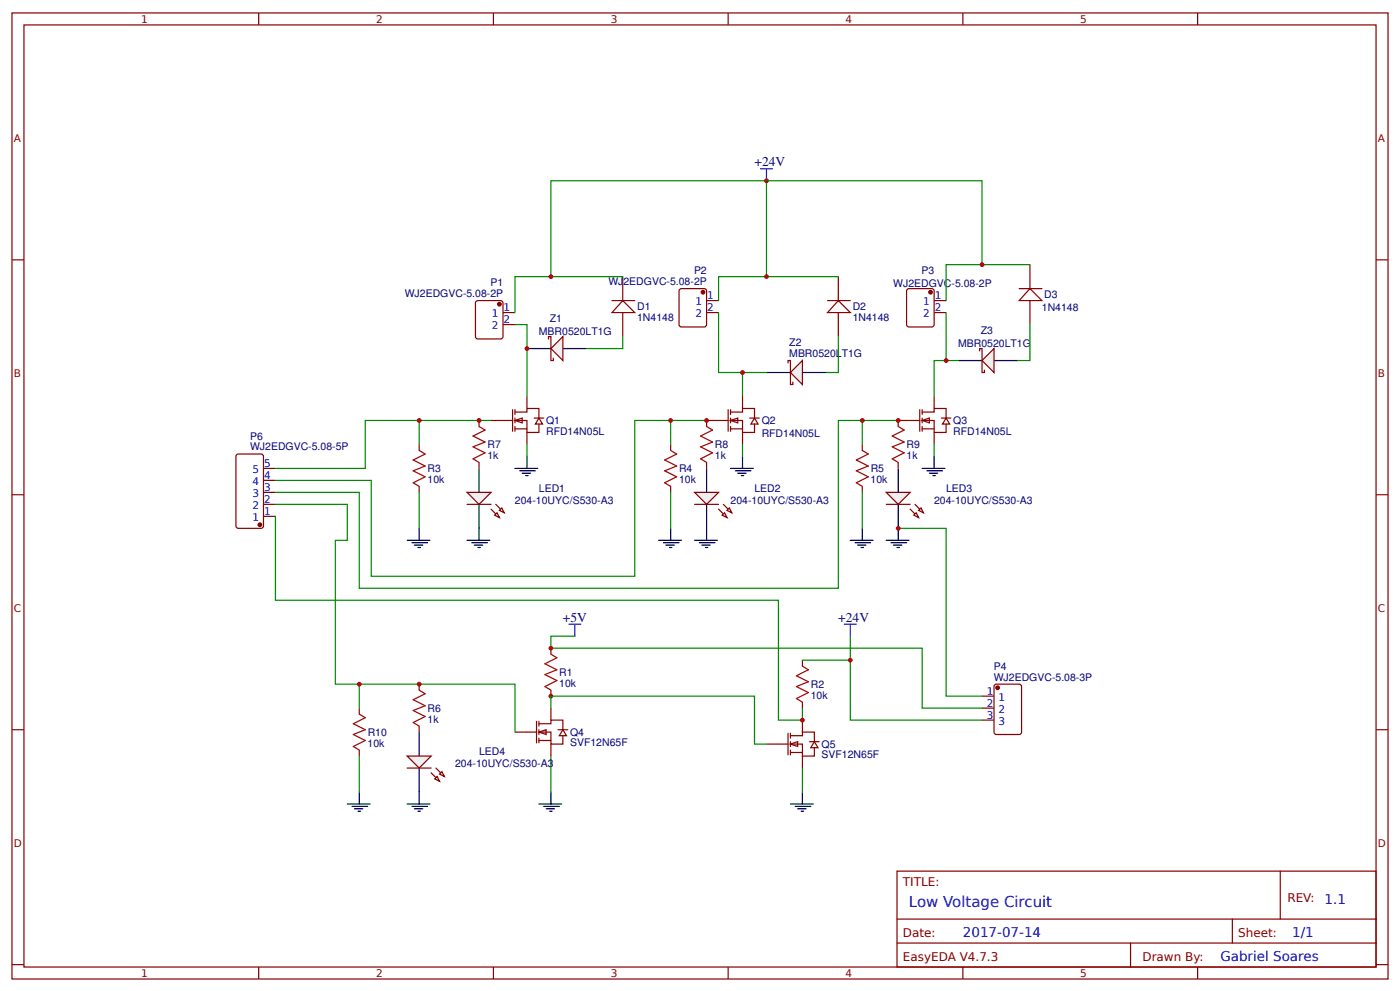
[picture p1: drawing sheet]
<svg xmlns="http://www.w3.org/2000/svg" width="312mm" height="221mm" viewBox="0 0 312 221" stroke-linecap="round" stroke-linejoin="round" font-family="sans-serif">
<g fill="none" stroke="#800" stroke-width=".27">
<path d="M2.7 2.9h306.4v214.9h-306.4zM5.3 5.5h301.1v209.7h-301.1zM57.6 2.9v2.6M109.9 2.9v2.6M162.2 2.9v2.6M214.4 2.9v2.6M266.7 2.9v2.6M2.7 57.8h2.6M306.4 57.8h2.7M2.7 110.1h2.6M306.4 110.1h2.7M2.7 162.4h2.6"/>
<path d="M306.4 162.4h2.7M199.8 193.8h106.6v21.4h-106.6zM285.1 193.8v10.7M2.7 214.6h2.6M57.6 215.2v2.6M109.9 215.2v2.6M162.2 215.2v2.6M199.8 204.5h106.6M199.8 209.8h106.6M214.4 215.2v2.6M251.8 209.8v5.4M266.7 215.2v2.6"/>
<path d="M274.4 204.5v5.3M306.4 214.6h2.7"/>
</g>
<path d="M138.7 66.9l2.7 2.7h-5.1z" fill="#fefefe"/>
<path d="M136.3 66.9h5.1M138.7 66.9l2.7 2.7h-5.1zM138.7 61.6v5.3M138.7 69.6v5.3" fill="none" stroke="#800" stroke-width=".27"/>
<path d="M186.7 66.9l2.7 2.7h-5.1z" fill="#fefefe"/>
<path d="M184.3 66.9h5.1M186.7 66.9l2.7 2.7h-5.1zM186.7 61.6v5.3M186.7 69.6v5.3" fill="none" stroke="#800" stroke-width=".27"/>
<path d="M229.4 64.2l2.6 2.7h-5z" fill="#fefefe"/>
<path d="M229.4 58.9v5.3M227 64.2h5M229.4 64.2l2.6 2.7h-5zM229.4 66.9v5.3" fill="none" stroke="#800" stroke-width=".27"/>
<path d="M117.3 77.6h5.4M125.3 77.6h5.4" fill="none" stroke="#000" stroke-width=".27"/>
<path d="M125.3 74.9v5.3l-2.6-2.6z" fill="#efefef"/>
<path d="M122.1 75.4v-.5h.6v5.3h.5v-.5M125.3 74.9v5.3l-2.6-2.6z" fill="none" stroke="#800" stroke-width=".27"/>
<path d="M170.7 82.9h5.3M178.7 82.9h5.3" fill="none" stroke="#000" stroke-width=".27"/>
<path d="M176 82.9l2.7-2.7v5.4z" fill="#efefef"/>
<path d="M175.5 80.8v-.6h.5v5.4h.6v-.6M176 82.9l2.7-2.7v5.4z" fill="none" stroke="#800" stroke-width=".27"/>
<path d="M213.4 80.2h5.3M221.4 80.2h5.3" fill="none" stroke="#000" stroke-width=".27"/>
<path d="M221.4 77.6v5.3l-2.7-2.7z" fill="#efefef"/>
<path d="M106.1 67l5.4-.1 .4 .3 .1 7.7-.3 .4-5.3 .1-.4-.2-.1-7.8zM218.2 78.1v-.5h.5v5.3h.5v-.5M221.4 77.6v5.3l-2.7-2.7z" fill="none" stroke="#800" stroke-width=".27"/>
<path d="M138.7 74.9v2.7h-8M186.7 74.9v8h-2.7M229.4 72.2v8h-2.7M170.7 82.9h-5.3v5.3M213.4 80.2h-5.4v8" fill="none" stroke="#080" stroke-width=".27"/>
<circle cx="111.2" cy="67.7" r=".4" fill="#800"/>
<g fill="none" stroke="#800" stroke-width=".27">
<path d="M112 69.6h2.7M112 72.2h2.7M151.5 64.3l5.3-.1 .5 .3 .1 7.7-.3 .5-5.3 .1-.5-.3-.1-7.7z"/>
<circle cx="111.2" cy="67.7" r=".4"/>
</g>
<circle cx="156.6" cy="65" r=".4" fill="#800"/>
<g fill="none" stroke="#800" stroke-width=".27">
<path d="M157.4 66.9h2.6M157.4 69.6h2.6M202.2 64.3l5.3-.1 .5 .3v7.7l-.2 .5-5.4 .1-.4-.3-.1-7.7z"/>
<circle cx="156.6" cy="65" r=".4"/>
</g>
<circle cx="207.2" cy="65" r=".4" fill="#800"/>
<g fill="none" stroke="#800" stroke-width=".27">
<path d="M208 66.9h2.7M208 69.6h2.7"/>
<circle cx="207.2" cy="65" r=".4"/>
</g>
<path d="M138.7 61.6h-24v8M160 69.6v13.3h5.4" fill="none" stroke="#080" stroke-width=".27"/>
<circle cx="165.4" cy="82.9" r=".53" fill="#c00"/>
<path d="M229.4 58.9h-18.7v8M186.7 61.6h-26.7v5.3M210.7 69.6v10.6" fill="none" stroke="#080" stroke-width=".27"/>
<circle cx="210.7" cy="80.2" r=".53" fill="#c00"/>
<path d="M162.7 104.2h5.1M163.8 104.8h3.4M164.3 105.3h1.9M165.1 105.8h.5M165.4 101.6v2.6" fill="none" stroke="#000" stroke-width=".27"/>
<path d="M169.4 37.6h2.6M170.7 37.6v2.6" fill="none" stroke="#00f" stroke-width=".27"/>
<path d="M122.7 61.6v-21.4h48v21.4" fill="none" stroke="#080" stroke-width=".27"/>
<g fill="#c00">
<circle cx="122.7" cy="61.6" r=".53"/>
<circle cx="170.7" cy="61.6" r=".53"/>
<circle cx="170.7" cy="40.2" r=".53"/>
</g>
<path d="M170.7 40.2h48v18.7" fill="none" stroke="#080" stroke-width=".27"/>
<circle cx="218.7" cy="58.9" r=".53" fill="#c00"/>
<path d="M122.7 145.6l1.3 .8-2.7 1.3 2.7 1.3-2.7 1.1 2.7 1.3-2.7 1.4 1.4 .8M178.7 148.2l1.3 .8-2.6 1.4 2.6 1.3-2.6 1.1 2.6 1.3-2.6 1.3 1.3 .8" fill="none" stroke="#a00000" stroke-width=".27"/>
<path d="M122.7 144.2v1.4M122.7 153.6v1.3M178.7 146.9v1.3M178.7 156.2v1.4" fill="none" stroke="#800" stroke-width=".27"/>
<circle cx="122.7" cy="154.9" r=".53" fill="#c00"/>
<path d="M122.7 154.9h45.3v10.7h2.7M128 141.6h-5.3v2.6h82.7v13.4h13.3" fill="none" stroke="#080" stroke-width=".27"/>
<path d="M126.7 138.9h2.6M128 138.9v2.7M188 138.9h2.7M189.4 138.9v2.7" fill="none" stroke="#00f" stroke-width=".27"/>
<path d="M176 178.9h5.1M177.1 179.4h3.5M177.6 180h1.9M178.7 176.2v2.7M178.4 180.5h.6" fill="none" stroke="#000" stroke-width=".27"/>
<circle cx="122.7" cy="144.2" r=".53" fill="#c00"/>
<path d="M189.4 141.6v5.3h-10.7M189.4 146.9v13.3h29.3" fill="none" stroke="#080" stroke-width=".27"/>
<circle cx="189.4" cy="146.9" r=".53" fill="#c00"/>
<path d="M114.7 72.2h2.6v16" fill="none" stroke="#080" stroke-width=".27"/>
<circle cx="117.3" cy="77.6" r=".53" fill="#c00"/>
<path d="M114.7 93.6l1.6-.6v1.1z" fill="#fefefe"/>
<path d="M114.7 93.6l1.6-.6v1.1z" fill="none" stroke="#800" stroke-width=".27"/>
<path d="M120 93l.8 1.4h-1.6z" fill="#fefefe"/>
<path d="M109.3 93.6h4.8M114.1 91.2v4.8M114.7 91.7h2.6v-.8h2.7v2.1M114.7 93.6h2.6v2.6h2.7v-1.8M114.7 95.4h2.6M114.7 91.2v1M114.7 93v1.1M114.7 94.9v1.1M117.3 88.2v2.7M117.3 96.2v2.7M118.9 93h2.2M120 93l.8 1.4h-1.6z" fill="none" stroke="#800" stroke-width=".27"/>
<path d="M162.7 93.6l1.6-.6v1.1z" fill="#fefefe"/>
<path d="M162.7 93.6l1.6-.6v1.1z" fill="none" stroke="#800" stroke-width=".27"/>
<path d="M168 93l.8 1.4h-1.6z" fill="#fefefe"/>
<path d="M157.4 93.6h4.8M162.2 91.2v4.8M162.7 91.7h2.7v-.8h2.6v2.1M162.7 93.6h2.7v2.6h2.6v-1.8M162.7 95.4h2.7M162.7 91.2v1M162.7 93v1.1M162.7 94.9v1.1M165.4 88.2v2.7M165.4 96.2v2.7M167 93h2.1M168 93l.8 1.4h-1.6z" fill="none" stroke="#800" stroke-width=".27"/>
<path d="M205.4 93.6l1.6-.6v1.1z" fill="#fefefe"/>
<path d="M205.4 93.6l1.6-.6v1.1z" fill="none" stroke="#800" stroke-width=".27"/>
<path d="M210.7 93l.8 1.4h-1.6z" fill="#fefefe"/>
<path d="M200 93.6h4.8M204.8 91.2v4.8M205.4 91.7h2.6v-.8h2.7v2.1M205.4 93.6h2.6v2.6h2.7v-1.8M205.4 95.4h2.6M205.4 91.2v1M205.4 93v1.1M205.4 94.9v1.1M208 88.2v2.7M208 96.2v2.7M209.6 93h2.2M210.7 93l.8 1.4h-1.6z" fill="none" stroke="#800" stroke-width=".27"/>
<path d="M120 162.9l1.6-.5v1z" fill="#fefefe"/>
<path d="M120 162.9l1.6-.5v1z" fill="none" stroke="#800" stroke-width=".27"/>
<path d="M125.3 162.4l.8 1.3h-1.6z" fill="#fefefe"/>
<path d="M122.7 157.6v2.6M114.7 162.9h4.8M119.5 160.5v4.8M120 161h2.7v-.8h2.6v2.2M120 162.9h2.7v2.7h2.6v-1.9M120 164.8h2.7M120 160.5v1.1M120 162.4v1M120 164.2v1.1M122.7 165.6v2.6M124.3 162.4h2.1M125.3 162.4l.8 1.3h-1.6z" fill="none" stroke="#800" stroke-width=".27"/>
<path d="M176 165.6l1.6-.6v1.1z" fill="#fefefe"/>
<path d="M176 165.6l1.6-.6v1.1z" fill="none" stroke="#800" stroke-width=".27"/>
<path d="M181.4 165l.8 1.4h-1.6z" fill="#fefefe"/>
<path d="M170.7 165.6h4.8M175.5 163.2v4.8M176 163.7h2.7v-.8h2.7v2.1M176 165.6h2.7v2.6h2.7v-1.8M176 167.4h2.7M176 163.2v1M176 165v1.1M176 166.9v1.1M178.7 160.2v2.7M178.7 168.2v2.7M180.3 165h2.1M181.4 165l.8 1.4h-1.6z" fill="none" stroke="#800" stroke-width=".27"/>
<path d="M109.3 93.6h-28v10.6h-20M122.7 154.9v2.7M178.7 170.9v5.3" fill="none" stroke="#080" stroke-width=".27"/>
<path d="M200 104.2v5.4M200 112.2v5.4" fill="none" stroke="#000" stroke-width=".27"/>
<path d="M197.4 109.6h5.3l-2.7 2.6z" fill="#efefef"/>
<path d="M197.4 109.6h5.3l-2.7 2.6zM202.7 113.3l1.9 1.9M203.8 112.2l1.8 1.9" fill="none" stroke="#800" stroke-width=".27"/>
<path d="M203.5 114.6l.5-.5 .6 1.1z" fill="#efefef"/>
<path d="M203.5 114.6l.5-.5 .6 1.1z" fill="none" stroke="#800" stroke-width=".27"/>
<path d="M204.6 113.6l.5-.6 .5 1.1z" fill="#efefef"/>
<path d="M157.4 93.6v1.3M157.4 102.9v1.3M197.4 112.2h5.3M204.6 113.6l.5-.6 .5 1.1z" fill="none" stroke="#800" stroke-width=".27"/>
<path d="M157.4 104.2v5.4M157.4 112.2v5.4M200 117.6v2.6M197.4 120.2h5M198.4 120.8h3.5M199 121.3h1.8M199.8 121.8h.5" fill="none" stroke="#000" stroke-width=".27"/>
<path d="M197.4 93.6h-10.7v37.3h-106.7v-21.3h-18.7" fill="none" stroke="#080" stroke-width=".27"/>
<path d="M157.4 94.9l1.3 .8-2.7 1.3 2.7 1.4-2.7 1 2.7 1.4-2.7 1.3 1.4 .8" fill="none" stroke="#a00000" stroke-width=".27"/>
<path d="M154.7 109.6h5.3l-2.6 2.6z" fill="#efefef"/>
<path d="M154.7 109.6h5.3l-2.6 2.6zM160 113.3l1.9 1.9M161.1 112.2l1.9 1.9" fill="none" stroke="#800" stroke-width=".27"/>
<path d="M160.8 114.6l.6-.5 .5 1.1z" fill="#efefef"/>
<path d="M160.8 114.6l.6-.5 .5 1.1z" fill="none" stroke="#800" stroke-width=".27"/>
<path d="M161.9 113.6l.5-.6 .6 1.1z" fill="#efefef"/>
<path d="M154.7 112.2h5.3M161.9 113.6l.5-.6 .6 1.1z" fill="none" stroke="#800" stroke-width=".27"/>
<path d="M157.4 117.6v2.6M154.7 120.2h5.1M155.8 120.8h3.4M156.3 121.3h1.9M157.1 121.8h.5" fill="none" stroke="#000" stroke-width=".27"/>
<path d="M141.4 93.6h16" fill="none" stroke="#080" stroke-width=".27"/>
<circle cx="157.4" cy="93.6" r=".53" fill="#c00"/>
<path d="M141.4 93.6v34.6h-58.7v-21.3h-21.4M165.4 98.9v2.7" fill="none" stroke="#080" stroke-width=".27"/>
<path d="M106.7 94.9l1.3 .8-2.7 1.3 2.7 1.4-2.7 1 2.7 1.4-2.7 1.3 1.4 .8" fill="none" stroke="#a00000" stroke-width=".27"/>
<path d="M106.7 93.6v1.3M106.7 102.9v1.3" fill="none" stroke="#800" stroke-width=".27"/>
<path d="M106.7 104.2v5.4M106.7 112.2v5.4" fill="none" stroke="#000" stroke-width=".27"/>
<path d="M104 109.6h5.3l-2.6 2.6z" fill="#efefef"/>
<path d="M104 109.6h5.3l-2.6 2.6zM109.3 113.3l1.9 1.9M110.4 112.2l1.9 1.9" fill="none" stroke="#800" stroke-width=".27"/>
<path d="M110.7 114.1l.5 1.1-1.1-.6z" fill="#efefef"/>
<path d="M110.7 114.1l.5 1.1-1.1-.6z" fill="none" stroke="#800" stroke-width=".27"/>
<path d="M111.2 113.6l.5-.6 .6 1.1z" fill="#efefef"/>
<path d="M200 93.6v1.3M104 112.2h5.3M111.2 113.6l.5-.6 .6 1.1zM200 102.9v1.3" fill="none" stroke="#800" stroke-width=".27"/>
<g fill="none" stroke="#000" stroke-width=".27">
<path d="M106.7 117.6v2.6M114.7 104.2h5M115.7 104.8h3.5M116.3 105.3h1.8M117.1 105.8h.5M117.3 101.6v2.6M205.4 104.2h5M206.4 104.8h3.5M207 105.3h1.8M207.8 105.8h.5M208 101.6v2.6M104 120.2h5.1"/>
<path d="M105.1 120.8h3.4M105.6 121.3h1.9M106.4 121.8h.5"/>
</g>
<path d="M117.3 98.9v2.7M197.4 93.6h2.6M208 98.9v2.7M200 117.6h10.7v37.3h8" fill="none" stroke="#080" stroke-width=".27"/>
<path d="M200 94.9l1.4 .8-2.7 1.3 2.7 1.4-2.7 1 2.7 1.4-2.7 1.3 1.3 .8" fill="none" stroke="#a00000" stroke-width=".27"/>
<circle cx="200" cy="117.6" r=".53" fill="#c00"/>
<path d="M120 178.9h5.1M121.1 179.4h3.4M121.6 180h1.9M122.7 176.2v2.7M122.4 180.5h.5" fill="none" stroke="#000" stroke-width=".27"/>
<path d="M122.7 168.2v8" fill="none" stroke="#080" stroke-width=".27"/>
<circle cx="200" cy="93.6" r=".53" fill="#c00"/>
<path d="M93.3 100.2l1.4 .8-2.7 1.4 2.7 1.3-2.7 1.1 2.7 1.3-2.7 1.3 1.3 .8M149.4 100.2l1.3 .8-2.7 1.4 2.7 1.3-2.7 1.1 2.7 1.3-2.7 1.3 1.4 .8M192 100.2l1.4 .8-2.7 1.4 2.7 1.3-2.7 1.1 2.7 1.3-2.7 1.3 1.3 .8" fill="none" stroke="#a00000" stroke-width=".27"/>
<path d="M93.3 98.9v1.3M149.4 98.9v1.3M192 98.9v1.3M93.3 108.2v1.4M149.4 108.2v1.4M192 108.2v1.4" fill="none" stroke="#800" stroke-width=".27"/>
<g fill="none" stroke="#000" stroke-width=".27">
<path d="M93.3 117.6v2.6M149.4 117.6v2.6M192 117.6v2.6M90.7 120.2h5M91.7 120.8h3.5M92.3 121.3h1.8M93.1 121.8h.5M146.7 120.2h5.1M147.8 120.8h3.4M148.3 121.3h1.9M149.1 121.8h.5M189.4 120.2h5"/>
<path d="M190.4 120.8h3.5M191 121.3h1.8M191.8 121.8h.5"/>
</g>
<path d="M192 93.6v5.3" fill="none" stroke="#080" stroke-width=".27"/>
<circle cx="192" cy="93.6" r=".53" fill="#c00"/>
<path d="M149.4 93.6v5.3M192 109.6v8" fill="none" stroke="#080" stroke-width=".27"/>
<circle cx="149.4" cy="93.6" r=".53" fill="#c00"/>
<path d="M93.3 93.6v5.3M93.3 109.6v8M149.4 109.6v8" fill="none" stroke="#080" stroke-width=".27"/>
<g fill="#c00">
<circle cx="93.3" cy="93.6" r=".53"/>
<circle cx="106.7" cy="93.6" r=".53"/>
</g>
<path d="M93.3 153.6l1.4 .8-2.7 1.3 2.7 1.3-2.7 1.1 2.7 1.3-2.7 1.4 1.3 .8" fill="none" stroke="#a00000" stroke-width=".27"/>
<path d="M93.3 152.2v1.4M93.3 161.6v1.3" fill="none" stroke="#800" stroke-width=".27"/>
<path d="M93.3 162.9v5.3M93.3 170.9v5.3" fill="none" stroke="#000" stroke-width=".27"/>
<path d="M90.7 168.2h5.3l-2.7 2.7z" fill="#efefef"/>
<path d="M90.7 168.2h5.3l-2.7 2.7zM96 172l1.9 1.8M97.1 170.9l1.8 1.9" fill="none" stroke="#800" stroke-width=".27"/>
<path d="M97.3 172.8l.6 1-1.1-.5z" fill="#efefef"/>
<path d="M97.3 172.8l.6 1-1.1-.5z" fill="none" stroke="#800" stroke-width=".27"/>
<path d="M98.4 171.7l.5 1.1-1-.6z" fill="#efefef"/>
<path d="M52.8 101.1l5.3-.1 .5 .3 .1 15.7-.3 .5-5.3 .1-.5-.3-.1-15.7zM80 157.6v1.3M80 166.9v1.3M90.7 170.9h5.3M98.4 171.7l.5 1.1-1-.6z" fill="none" stroke="#800" stroke-width=".27"/>
<path d="M77.3 178.9h5.1M78.4 179.4h3.5M78.9 180h1.9M80 176.2v2.7M90.7 178.9h5M91.7 179.4h3.5M92.3 180h1.8M93.3 176.2v2.7M79.7 180.5h.6M93.1 180.5h.5" fill="none" stroke="#000" stroke-width=".27"/>
<path d="M80 158.9l1.3 .8-2.6 1.3 2.6 1.4-2.6 1 2.6 1.4-2.6 1.3 1.3 .8" fill="none" stroke="#a00000" stroke-width=".27"/>
<path d="M80 152.2v5.4M80 168.2v8" fill="none" stroke="#080" stroke-width=".27"/>
<circle cx="57.9" cy="116.8" r=".4" fill="#800"/>
<g fill="none" stroke="#800" stroke-width=".27">
<path d="M58.7 114.9h2.6M58.7 112.2h2.6M58.7 109.6h2.6M58.7 106.9h2.6M58.7 104.2h2.6"/>
<circle cx="57.9" cy="116.8" r=".4"/>
</g>
<path d="M61.3 112.2h16v8h-2.6v32h40v10.7" fill="none" stroke="#080" stroke-width=".27"/>
<g fill="#c00">
<circle cx="93.3" cy="152.2" r=".53"/>
<circle cx="80" cy="152.2" r=".53"/>
</g>
<path d="M61.3 114.9v18.7h112.1v26.6h5.3v-2.6" fill="none" stroke="#080" stroke-width=".27"/>
<circle cx="178.7" cy="160.2" r=".53" fill="#c00"/>
<path d="M221.6 152.3l5.4-.1 .4 .3 .1 10.4-.3 .5h-5.3l-.5-.2v-10.4z" fill="none" stroke="#800" stroke-width=".27"/>
<circle cx="222.2" cy="153" r=".4" fill="#800"/>
<g fill="none" stroke="#800" stroke-width=".27">
<path d="M218.7 154.9h2.7M218.7 157.6h2.7M218.7 160.2h2.7"/>
<circle cx="222.2" cy="153" r=".4"/>
</g>
<text font-size="3.3" fill="#00f" x="202.4" y="201.8">Low Voltage Circuit</text>
<g font-size="3" fill="#000080">
<text x="168" y="37">+24V</text>
<text x="125.3" y="138.4">+5V</text>
<text x="186.7" y="138.4">+24V</text>
</g>
<g font-size="3" fill="#00f">
<text x="295" y="201">1.1</text>
<text x="214.4" y="208.5">2017-07-14</text>
<text x="287.8" y="208.5">1/1</text>
<text x="271.8" y="213.8">Gabriel Soares</text>
</g>
<g font-size="2.7" fill="#800">
<text x="201.1" y="197">TITLE:</text>
<text x="286.7" y="200.8">REV:</text>
<text x="201.1" y="208.5">Date:</text>
<text x="275.8" y="208.5">Sheet:</text>
<text x="201.1" y="213.8">EasyEDA V4.7.3</text>
<text x="254.4" y="213.8">Drawn By:</text>
</g>
<g font-size="2.3" fill="#800">
<text x="31.5" y="5.1">1</text>
<text x="83.7" y="5.1">2</text>
<text x="136" y="5.1">3</text>
<text x="188.3" y="5.1">4</text>
<text x="240.6" y="5.1">5</text>
<text x="3.1" y="31.7">A</text>
<text x="306.8" y="31.7">A</text>
<text x="3.1" y="84">B</text>
<text x="306.8" y="84">B</text>
<text x="3.1" y="136.2">C</text>
<text x="306.8" y="136.2">C</text>
<text x="3.1" y="188.5">D</text>
<text x="306.8" y="188.5">D</text>
<text x="31.5" y="217.4">1</text>
<text x="83.7" y="217.4">2</text>
<text x="136" y="217.4">3</text>
<text x="188.3" y="217.4">4</text>
<text x="240.6" y="217.4">5</text>
</g>
<g font-size="2.3" fill="#000080">
<text x="109.2" y="63.7">P1</text>
<text x="135.5" y="63.4">WJ2EDGVC-5.08-2P</text>
<text x="154.5" y="61">P2</text>
<text x="198.9" y="63.8">WJ2EDGVC-5.08-2P</text>
<text x="205.2" y="61">P3</text>
<text x="90.1" y="66.1">WJ2EDGVC-5.08-2P</text>
<text x="122.4" y="71.7">Z1</text>
<text x="141.9" y="71.4">1N4148</text>
<text x="141.9" y="69">D1</text>
<text x="189.9" y="71.4">1N4148</text>
<text x="189.9" y="69">D2</text>
<text x="232" y="69.2">1N4148</text>
<text x="232.6" y="66.4">D3</text>
<text x="120" y="74.5">MBR0520LT1G</text>
<text x="175.8" y="77">Z2</text>
<text x="213.4" y="77.2">MBR0520LT1G</text>
<text x="218.4" y="74.4">Z3</text>
<text x="175.8" y="79.4">MBR0520LT1G</text>
<text x="121.6" y="94.4">Q1</text>
<text x="169.6" y="94.4">Q2</text>
<text x="212.3" y="94.4">Q3</text>
<text x="55.7" y="100.2">WJ2EDGVC-5.08-5P</text>
<text x="55.7" y="97.8">P6</text>
<text x="108.5" y="99.7">R7</text>
<text x="121.6" y="96.8">RFD14N05L</text>
<text x="159.2" y="99.7">R8</text>
<text x="169.6" y="97.2">RFD14N05L</text>
<text x="201.9" y="99.8">R9</text>
<text x="212.3" y="96.8">RFD14N05L</text>
<text x="95.2" y="107.5">10k</text>
<text x="95.2" y="105.1">R3</text>
<text x="108.5" y="102.2">1k</text>
<text x="151.2" y="107.5">10k</text>
<text x="151.2" y="105.1">R4</text>
<text x="159.2" y="102.2">1k</text>
<text x="193.9" y="107.5">10k</text>
<text x="193.9" y="105.1">R5</text>
<text x="201.9" y="102.2">1k</text>
<text x="114.7" y="112.1">204-10UYC/S530-A3</text>
<text x="120" y="109.4">LED1</text>
<text x="162.7" y="112.1">204-10UYC/S530-A3</text>
<text x="168" y="109.4">LED2</text>
<text x="208" y="112.1">204-10UYC/S530-A3</text>
<text x="210.7" y="109.4">LED3</text>
<text x="221.3" y="149">P4</text>
<text x="124.5" y="152.9">10k</text>
<text x="124.6" y="150.4">R1</text>
<text x="180.6" y="155.5">10k</text>
<text x="180.6" y="153.1">R2</text>
<text x="221.3" y="151.4">WJ2EDGVC-5.08-3P</text>
<text x="95.2" y="160.9">1k</text>
<text x="95.2" y="158.4">R6</text>
<text x="81.9" y="166.2">10k</text>
<text x="81.9" y="163.8">R10</text>
<text x="126.9" y="166.1">SVF12N65F</text>
<text x="126.9" y="163.7">Q4</text>
<text x="183" y="166.4">Q5</text>
<text x="101.3" y="170.8">204-10UYC/S530-A3</text>
<text x="106.7" y="168.1">LED4</text>
<text x="183" y="168.8">SVF12N65F</text>
</g>
<g font-size="2.3" fill="#00f">
<text x="109.5" y="70.6">1</text>
<text x="112.1" y="69.3">1</text>
<text x="112.1" y="72">2</text>
<text x="154.9" y="68">1</text>
<text x="154.9" y="70.6">2</text>
<text x="157.5" y="66.6">1</text>
<text x="157.5" y="69.3">2</text>
<text x="205.6" y="68">1</text>
<text x="205.6" y="70.6">2</text>
<text x="208.2" y="66.6">1</text>
<text x="208.2" y="69.3">2</text>
<text x="109.5" y="73.3">2</text>
<text x="56.2" y="108">4</text>
<text x="56.2" y="105.3">5</text>
<text x="58.8" y="106.6">4</text>
<text x="58.8" y="104">5</text>
<text x="56.2" y="113.3">2</text>
<text x="56.2" y="110.6">3</text>
<text x="58.8" y="112">2</text>
<text x="58.8" y="109.3">3</text>
<text x="56.2" y="116">1</text>
<text x="58.8" y="114.6">1</text>
<text x="219.7" y="154.6">1</text>
<text x="222.3" y="156">1</text>
<text x="219.7" y="157.3">2</text>
<text x="219.7" y="160">3</text>
<text x="222.3" y="158.6">2</text>
<text x="222.3" y="161.3">3</text>
</g>
</svg>
